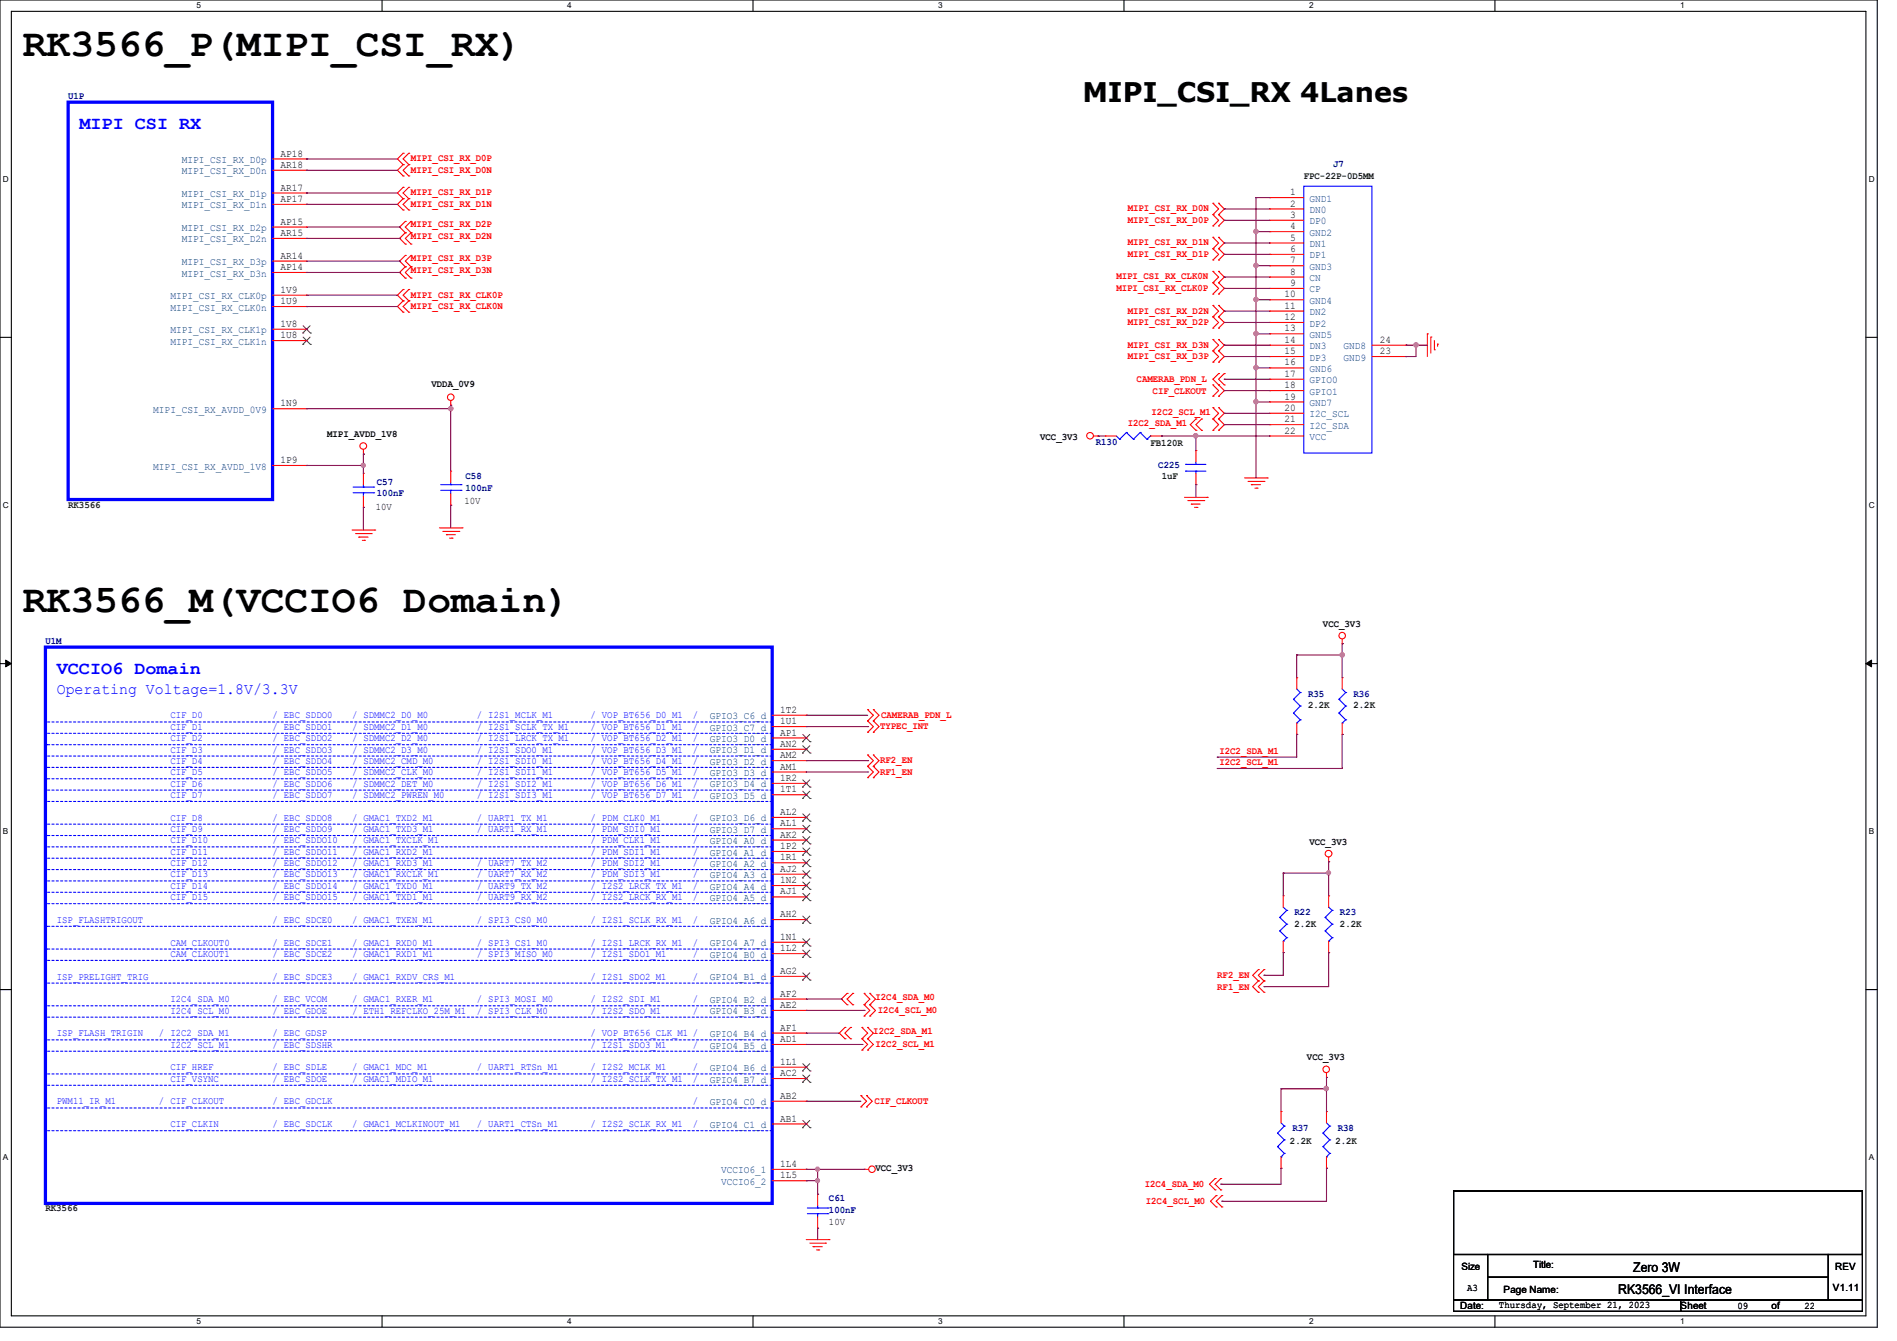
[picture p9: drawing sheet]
<svg xmlns="http://www.w3.org/2000/svg" width="297mm" height="210mm" viewBox="0 0 297 210" stroke-linecap="round" stroke-linejoin="round" font-family="sans-serif">
<path d="M0 0h293.9v207.9h-293.9zM1.8 1.8h290.3v204.3h-290.3z" fill="none" stroke="#000" stroke-width=".17"/>
<g fill="#fff">
<path d="M30.8 .2h.7v1.4h-.7z"/>
<path d="M30.8 206.2h.7v1.4h-.7z"/>
</g>
<path d="M59.8 0v1.8M59.8 206.1v1.8" fill="none" stroke="#000" stroke-width=".17"/>
<g fill="#fff">
<path d="M88.8 .2h.7v1.4h-.7z"/>
<path d="M88.8 206.2h.7v1.4h-.7z"/>
</g>
<path d="M117.9 0v1.8M117.9 206.1v1.8" fill="none" stroke="#000" stroke-width=".17"/>
<g fill="#fff">
<path d="M146.9 .2h.7v1.4h-.7z"/>
<path d="M146.9 206.2h.7v1.4h-.7z"/>
</g>
<path d="M176 0v1.8M176 206.1v1.8" fill="none" stroke="#000" stroke-width=".17"/>
<g fill="#fff">
<path d="M205 .2h.7v1.4h-.7z"/>
<path d="M205 206.2h.7v1.4h-.7z"/>
</g>
<path d="M234.1 0v1.8M234.1 206.1v1.8" fill="none" stroke="#000" stroke-width=".17"/>
<g fill="#fff">
<path d="M263.1 .2h.6v1.4h-.6z"/>
<path d="M263.1 206.2h.6v1.4h-.6z"/>
<path d="M.5 27.3h.9v1.4h-.9z"/>
<path d="M292.6 27.3h.9v1.4h-.9z"/>
<path d="M.5 78.4h.9v1.4h-.9z"/>
<path d="M292.6 78.4h.9v1.4h-.9z"/>
</g>
<path d="M0 52.8h1.8M292.1 52.8h1.8" fill="none" stroke="#000" stroke-width=".17"/>
<g fill="#fff">
<path d="M.5 129.5h.8v1.4h-.8z"/>
<path d="M292.6 129.5h.8v1.4h-.8z"/>
</g>
<path d="M0 103.9h1.8M292.1 103.9h1.8" fill="none" stroke="#000" stroke-width=".17"/>
<path d="M.9 103.4l.9 .5-.9 .5zM292.1 103.9l.9-.5v1z" fill="#000" stroke="#000" stroke-width=".16"/>
<g fill="#fff">
<path d="M.5 180.5h.8v1.4h-.8z"/>
<path d="M292.6 180.5h.8v1.4h-.8z"/>
</g>
<path d="M0 155h1.8M292.1 155h1.8M227.6 186.5h64v10h-64zM227.6 196.5h5.3v7.1h-5.3zM232.9 196.5h53.4v3.5h-53.4zM286.3 196.5h5.3v7.1h-5.3zM227.6 203.6h35.5v1.8h-35.5zM232.9 200h53.4v3.6h-53.4zM263.1 203.6h28.5v1.8h-28.5z" fill="none" stroke="#000" stroke-width=".17"/>
<g fill="none" stroke="#f00" stroke-width=".17">
<path d="M42.7 24.9h5.3M42.7 26.7h5.3M42.7 30.2h5.3M42.7 32h5.3M42.7 35.6h5.3M42.7 37.3h5.3M48 24.9h.1M48 26.7h.1M48 30.2h.1M48 32h.1M48 35.6h.1M48 37.3h.1"/>
<path d="M63.1 24h.1M63.1 25.8h.1M63.1 27.6h.1M63.1 29.3h.1M63.1 31.1h.1M63.1 32.9h.1M63.1 24l-.9 .9 .9 .9M63.1 25.8l-.9 .9 .9 .9M63.1 29.3l-.9 .9 .9 .9M63.1 31.1l-.9 .9 .9 .9M63.5 34.7h.1M63.5 36.4h.1"/>
<path d="M63.5 38.2h.1M63.5 34.7l-.9 .9 .9 .8M63.5 36.4l-.9 .9 .9 .9M64 25.8h.1M64 24h.1M64 27.6h.1M64 31.1h.1M64 29.3h.1M64 32.9h.1M64 24l-.9 .9 .9 .9M64 25.8l-.9 .9 .9 .9M64 29.3l-.9 .9 .9 .9"/>
<path d="M64 31.1l-.9 .9 .9 .9M64.3 36.4h.1M64.3 34.7h.1M64.3 38.2h.1M64.3 34.7l-.8 .9 .8 .8M64.3 36.4l-.8 .9 .8 .9M189.9 31.8h.1M189.9 33.6h.1M189.9 35.4h.1M189.9 38.9h.1M189.9 37.2h.1M189.9 31.8l.9 .9-.9 .9"/>
<path d="M189.9 33.6l.9 .9-.9 .9M189.9 38.9l.9 .9-.9 .9M189.9 37.2l.9 .9-.9 .8M190.8 33.6h.1M190.8 31.8h.1M190.8 35.4h.1M190.8 38.9h.1M190.8 37.2h.1M190.8 31.8l.9 .9-.9 .9M190.8 33.6l.9 .9-.9 .9M190.8 38.9l.9 .9-.9 .9M190.8 37.2l.9 .9-.9 .8"/>
<path d="M198.8 30.9h.1M198.8 32.7h.1M198.8 34.5h.1M198.8 36.3h.1M198.8 38.1h.1M198.8 39.8h.1M198.8 30.9h5.3M198.8 32.7h5.3M198.8 34.5h5.3M198.8 36.3h5.3M198.8 38.1h5.3M198.8 39.8h5.3"/>
<path d="M42.7 40.9h5.3M42.7 42.7h5.3M42.7 46.2h5.3M42.7 48h5.3M42.7 51.6h5.3M42.7 53.3h5.3M48 40.9h.1M48 42.7h.1M48 46.2h.1M48 48h.1M48 51.6h.1M48 53.3h.1"/>
<path d="M63.1 45.3h.1M63.1 47.1h.1M63.1 48.9h.1M63.1 45.3l-.9 .9 .9 .9M63.1 47.1l-.9 .9 .9 .9M63.5 40h.1M63.5 41.8h.1M63.5 43.6h.1M63.5 40l-.9 .9 .9 .9M63.5 41.8l-.9 .9 .9 .9M64 47.1h.1M64 45.3h.1"/>
<path d="M64 48.9h.1M64 45.3l-.9 .9 .9 .9M64 47.1l-.9 .9 .9 .9M64.3 41.8h.1M64.3 40h.1M64.3 43.6h.1M64.3 40l-.8 .9 .8 .9M64.3 41.8l-.8 .9 .8 .9M189.9 40.7h.1M189.9 49.6h.1M189.9 51.4h.1M189.9 47.8h.1"/>
<path d="M189.9 54.9h.1M189.9 56.7h.1M189.9 53.2h.1M189.9 44.3h.1M189.9 46.1h.1M189.9 42.5h.1M189.9 49.6l.9 .9-.9 .9M189.9 47.8l.9 .9-.9 .9M189.9 54.9l.9 .9-.9 .9M189.9 53.2l.9 .9-.9 .8M189.9 44.3l.9 .9-.9 .9M189.9 42.5l.9 .9-.9 .9"/>
<path d="M190.8 40.7h.1M190.8 51.4h.1M190.8 49.6h.1M190.8 47.8h.1M190.8 56.7h.1M190.8 54.9h.1M190.8 53.2h.1M190.8 46.1h.1M190.8 44.3h.1M190.8 42.5h.1M190.8 58.5h.1M190.8 49.6l.9 .9-.9 .9"/>
<path d="M190.8 47.8l.9 .9-.9 .9M190.8 54.9l.9 .9-.9 .9M190.8 53.2l.9 .9-.9 .8M190.8 44.3l.9 .9-.9 .9M190.8 42.5l.9 .9-.9 .9M190.8 58.5l-.9 .9 1.8 1.8-.9 .9M191.7 58.5h.1M191.7 58.5l-.9 .9 .9 .9M198.8 41.6h.1M198.8 43.4h.1M198.8 45.2h.1M198.8 46.9h.1"/>
<path d="M198.8 48.7h.1M198.8 50.5h.1M198.8 52.3h.1M198.8 54.1h.1M198.8 55.8h.1M198.8 57.6h.1M198.8 59.4h.1M198.8 41.6h5.3M198.8 43.4h5.3M198.8 45.2h5.3M198.8 46.9h5.3M198.8 48.7h5.3"/>
<path d="M198.8 50.5h5.3M198.8 52.3h5.3M198.8 54.1h5.3M198.8 55.8h5.3M198.8 57.6h5.3M198.8 59.4h5.3M214.8 54.1h5.3M214.8 55.8h5.3M220.1 55.8h.1M220.1 54.1h.1M223.5 52.3h.1M223.5 52.3v3.5"/>
<path d="M224 52.8h.1M224 52.8v2.5M224.6 54.8h.1M224.6 53.3v1.5M225.1 53.9h.1M225.1 53.9v.3M42.7 64h5.3M42.7 72.9h5.3M48 64h.1M48 72.9h.1M56.9 71.1h.1M56.9 74.1h.1"/>
<path d="M56.9 79.5h.1M56.9 70.4v.7M56.9 74.1v1.8M56.9 77.7v1.8M70.6 63.5h.1M70.6 73.8h.1M70.6 79.1h.1M70.6 62.8v.7M70.6 73.8v1.8M70.6 77.3v1.8M171.2 68.3h.7M171.9 68.3h.1"/>
<path d="M173 68.3h.1M173 68.3h1.8M180.1 68.3h1.8M181.9 68.3h.1M185.5 77.9h3.5M186 78.4h2.5M186.5 79h.1M186.5 79h1.4M187 79.5h.4M187.2 67.4h.1M187.2 65.6h.1M187.2 70.6h.1"/>
<path d="M187.2 75.9h.1M187.2 65.6l-.8 .9 .8 .9M187.2 70.6v1.7M187.2 74.1v1.8M187.4 79.5h.1M188.1 67.4h.1M188.1 65.6h.1M188.1 65.6l-.9 .9 .9 .9M188.5 78.4h.1M189 77.9h.1M189.9 67.4h.1M189.9 65.6h.1"/>
<path d="M189.9 62.1h.1M189.9 60.3h.1M189.9 63.8h.1M189.9 65.6l.9 .9-.9 .9M189.9 60.3l.9 .9-.9 .9M189.9 63.8l.9 .9-.9 .9M190.8 65.6h.1M190.8 67.4h.1M190.8 60.3h.1M190.8 62.1h.1M190.8 63.8h.1M190.8 65.6l.9 .9-.9 .9"/>
<path d="M190.8 63.8l.9 .9-.9 .9M191.7 60.3h.1M194.9 74.8h3.5M195.4 75.4h2.5M195.9 75.9h.1M195.9 75.9h1.5M196.5 76.5h.3M196.8 76.5h.1M197.9 75.4h.1M198.4 74.8h.1M198.8 61.2h.1M198.8 62.9h.1"/>
<path d="M198.8 64.7h.1M198.8 66.5h.1M198.8 68.3h.1M198.8 68.3h5.3M198.8 61.2h5.3M198.8 62.9h5.3M198.8 64.7h5.3M198.8 66.5h5.3M55.1 83h3.6M55.7 83.6h2.4M56.2 84.1h.1M56.2 84.1h1.4"/>
<path d="M56.7 84.6h.4M57.1 84.6h.1M58.1 83.6h.1M58.7 83h.1M68.8 82.7h3.5M69.3 83.2h2.5M69.9 83.7h.1M69.9 83.7h1.4M70.4 84.3h.4M70.8 84.3h.1M71.8 83.2h.1M72.3 82.7h.1"/>
<path d="M120.9 112h5.3M120.9 113.8h5.3M120.9 115.6h5.3M120.9 117.3h5.3M120.9 119.1h5.3M126.2 112h.1M126.2 113.8h.1M126.2 115.6h.1M126.2 117.3h.1M126.2 119.1h.1M135.8 112.9h.1M135.8 111.1h.1"/>
<path d="M135.8 114.7h.1M135.8 118.2h.1M135.8 111.1l.9 .9-.9 .9M135.8 112.9l.9 .9-.9 .9M135.8 118.2l.9 .9-.9 .9M136.7 112.9h.1M136.7 111.1h.1M136.7 114.7h.1M136.7 118.2h.1M136.7 111.1l.9 .9-.9 .9M136.7 112.9l.9 .9-.9 .9M136.7 118.2l.9 .9-.9 .9"/>
<path d="M203 106.1h.1M203 115h.1M203 106.1v1.8M203 113.2v1.8M210.1 100.8h.1M210.1 106.1h.1M210.1 115h.1M210.1 100.1v.7M210.1 106.1v1.8M210.1 113.2v1.8M120.9 120.9h5.3M120.9 122.7h5.3"/>
<path d="M120.9 124.5h5.3M120.9 128h5.3M120.9 129.8h5.3M120.9 131.6h5.3M120.9 133.3h5.3M120.9 135.1h5.3M120.9 136.9h5.3M120.9 138.7h5.3M126.2 120.9h.1M126.2 122.7h.1M126.2 124.5h.1M126.2 128h.1"/>
<path d="M126.2 129.8h.1M126.2 131.6h.1M126.2 133.3h.1M126.2 135.1h.1M126.2 136.9h.1M126.2 138.7h.1M135.8 120h.1M135.8 121.8h.1M135.8 120l.9 .9-.9 .9M136.7 120h.1M136.7 121.8h.1M136.7 120l.9 .9-.9 .9"/>
<path d="M208 135h.1M208 134.2v.8M120.9 140.5h5.3M120.9 144h5.3M120.9 147.6h5.3M120.9 149.4h5.3M120.9 152.9h5.3M120.9 156.5h5.3M120.9 158.2h5.3M126.2 140.5h.1M126.2 144h.1M126.2 147.6h.1"/>
<path d="M126.2 149.4h.1M126.2 152.9h.1M126.2 156.5h.1M126.2 158.2h.1M132.6 155.6h.1M132.6 157.4h.1M132.6 155.6l-.9 .9 .9 .9M133.5 157.4h.1M133.5 155.6h.1M133.5 155.6l-.9 .9 .9 .9M135.3 159.1h.1M135.3 157.4h.1"/>
<path d="M135.3 155.6h.1M135.3 157.4l.9 .8-.9 .9M135.3 155.6l.9 .9-.9 .9M136.2 159.1h.1M136.2 157.4h.1M136.2 155.6h.1M136.2 157.4l.9 .8-.9 .9M136.2 155.6l.9 .9-.9 .9M197 153.6h.1M197 151.8h.1M197 155.4h.1M197 151.8l-.9 .9 .9 .9"/>
<path d="M197 153.6l-.9 .9 .9 .9M197.9 153.6h.1M197.9 151.8h.1M197.9 155.4h.1M197.9 151.8l-.9 .9 .9 .9M197.9 153.6l-.9 .9 .9 .9M200.9 140.3h.1M200.9 149.2h.1M200.9 140.3v1.8M200.9 147.4v1.8M208 140.3h.1M208 149.2h.1"/>
<path d="M208 140.3v1.8M208 147.4v1.8M120.9 161.8h5.3M120.9 163.6h5.3M120.9 167.1h5.3M120.9 168.9h5.3M120.9 172.5h5.3M120.9 176h5.3M126.2 161.8h.1M126.2 163.6h.1M126.2 167.1h.1M126.2 168.9h.1"/>
<path d="M126.2 172.5h.1M126.2 176h.1M132.3 160.9h.1M132.3 162.7h.1M132.3 160.9l-.9 .9 .9 .9M133.2 162.7h.1M133.2 160.9h.1M133.2 160.9l-.9 .9 .9 .9M134.8 173.4h.1M134.8 171.6h.1M134.8 171.6l.9 .9-.9 .9M135 164.5h.1"/>
<path d="M135 162.7h.1M135 160.9h.1M135 162.7l.8 .9-.8 .9M135 160.9l.8 .9-.8 .9M135.7 173.4h.1M135.7 171.6h.1M135.7 171.6l.9 .9-.9 .9M135.8 164.5h.1M135.8 162.7h.1M135.8 160.9h.1M135.8 162.7l.9 .9-.9 .9M135.8 160.9l.9 .9-.9 .9"/>
<path d="M200.6 174.1h.1M200.6 174.1v1.8M207.7 168.7h.1M207.7 174.1h.1M207.7 168v.7M207.7 174.1v1.8M120.9 183.1h5.3M120.9 184.9h5.3M126.2 183.1h.1M126.2 184.9h.1M126.2 194.1h3.6M126.8 194.7h2.4"/>
<path d="M127.3 195.2h.1M127.3 195.2h1.4M127.8 195.7h.4M128 187h.1M128 192.4h.1M128 187v1.8M128 190.6v1.8M128.2 195.7h.1M129.2 194.7h.1M129.8 194.1h.1M135.3 183.1h.1M135.3 183.1h.7"/>
<path d="M190.2 186.4h.1M190.2 184.6h.1M190.2 184.6l-.8 .9 .8 .9M190.4 189h.1M190.4 187.2h.1M190.4 187.2l-.9 .9 .9 .9M191.1 186.4h.1M191.1 184.6h.1M191.1 184.6l-.9 .9 .9 .9M191.3 189h.1M191.3 187.2h.1M191.3 187.2l-.9 .9 .9 .9"/>
<path d="M200.6 183h.1M200.6 181.2v1.8M207.7 183h.1M207.7 181.2v1.8"/>
<circle cx="56.9" cy="69.9" r=".52"/>
<circle cx="70.6" cy="62.2" r=".51"/>
<circle cx="170.7" cy="68.2" r=".52"/>
<circle cx="210.1" cy="99.5" r=".51"/>
<circle cx="208" cy="133.7" r=".52"/>
<circle cx="207.6" cy="167.5" r=".51"/>
<circle cx="136.5" cy="183.1" r=".51"/>
</g>
<g fill="none" stroke="#00f" stroke-width=".17">
<path d="M204.1 29.2h10.7v41.8h-10.7zM55.3 77.2h3.2M55.3 76.3h3.2M56.9 76.3h.1M56.9 77.2h.1M56.9 75.9v.4M56.9 77.2v.5M58.5 77.2h.1M58.5 76.3h.1M69 76.8h3.2M69 75.9h3.2M70.6 75.9h.1"/>
<path d="M70.6 76.8h.1M70.6 75.6v.3M70.6 76.8v.5M72.2 76.8h.1M72.2 75.9h.1M174.8 68.3l.5 .5M175.3 68.8h.1M176.4 67.7h.1M176.4 67.7l-1.1 1.1M176.4 67.7l1.1 1.1M177.5 68.8h.1M178.5 67.7h.1"/>
<path d="M178.5 67.7l-1 1.1M178.5 67.7l1.1 1.1M179.6 68.8h.1M180.1 68.3h.1M180.1 68.3l-.5 .5M185.6 73.8h.1M185.6 72.7h.1M185.6 73.8h3.2M185.6 72.7h3.2M187.2 72.7h.1M187.2 73.8h.1M187.2 72.3v.4"/>
<path d="M187.2 73.8v.3M202.5 109.5h.1M202.5 111.7h.1M202.5 109.5l1.1 1.1M202.5 111.7l1.1 1M203 113.2h.1M203 107.9l.6 .6M203.6 108.5h.1M203.6 110.6h.1M203.6 112.7h.1M203.6 108.5l-1.1 1M203.6 110.6l-1.1 1.1"/>
<path d="M203.6 112.7l-.6 .5M209.6 109.5h.1M209.6 111.7h.1M209.6 109.5l1.1 1.1M209.6 111.7l1.1 1M210.1 113.2h.1M210.1 107.9l.6 .6M210.7 108.5h.1M210.7 110.6h.1M210.7 112.7h.1M210.7 108.5l-1.1 1M210.7 110.6l-1.1 1.1"/>
<path d="M210.7 112.7l-.6 .5M200.4 143.7h.1M200.4 145.8h.1M200.4 143.7l1.1 1M200.4 145.8l1.1 1.1M200.9 147.4h.1M200.9 142.1l.6 .5M201.5 142.6h.1M201.5 144.7h.1M201.5 146.9h.1M201.5 142.6l-1.1 1.1M201.5 144.7l-1.1 1.1"/>
<path d="M201.5 146.9l-.6 .5M207.5 143.7h.1M207.5 145.8h.1M207.5 143.7l1.1 1M207.5 145.8l1.1 1.1M208 147.4h.1M208 142.1l.6 .5M208.6 142.6h.1M208.6 144.7h.1M208.6 146.9h.1M208.6 142.6l-1.1 1.1M208.6 144.7l-1.1 1.1"/>
<path d="M208.6 146.9l-.6 .5M200 177.5h.1M200 179.6h.1M200 177.5l1.1 1M200 179.6l1.1 1M200.6 175.9l.5 .5M201.1 176.4h.1M201.1 178.5h.1M201.1 176.4l-1.1 1.1M201.1 178.5l-1.1 1.1M207.1 177.5h.1M207.1 179.6h.1"/>
<path d="M207.1 177.5l1.1 1M207.1 179.6l1.1 1M207.7 175.9l.5 .5M208.2 176.4h.1M208.2 178.5h.1M208.2 176.4l-1.1 1.1M208.2 178.5l-1.1 1.1M126.4 190.1h3.2M126.4 189.2h3.2M128 189.2h.1M128 190.1h.1M128 188.8v.4"/>
<path d="M128 190.1v.5M129.6 190.1h.1M129.6 189.2h.1M200.6 181.2h.1M201.1 180.6h.1M201.1 180.6l-.5 .6M207.7 181.2h.1M208.2 180.6h.1M208.2 180.6l-.5 .6"/>
</g>
<g fill="none" stroke="#00f" stroke-width=".17" stroke-dasharray=".3 .3">
<path d="M7.1 113.1h.1M7.1 118.4h.1M7.1 114.9h.1M7.3 116.6h.1M120.9 116.6h-113.6M120.9 113.1h-113.8M120.9 118.4h-113.8M120.9 114.9h-113.8M7.1 139.7h.1M7.1 129.1h.1M7.1 125.5h.1M7.1 138h.1"/>
<path d="M7.1 136.2h.1M7.1 134.4h.1M7.1 123.7h.1M7.1 132.6h.1M7.3 122h.1M7.3 120.2h.1M7.3 130.9h.1M120.9 139.7h-113.8M120.9 129.1h-113.8M120.9 125.5h-113.8M120.9 138h-113.8M120.9 122h-113.6"/>
<path d="M120.9 136.2h-113.8M120.9 120.2h-113.6M120.9 134.4h-113.8M120.9 130.9h-113.6M120.9 123.7h-113.8M120.9 132.6h-113.8M7.1 141.5h.1M7.1 159.3h.1M7.1 154h.1M7.1 157.5h.1M7.1 150.4h.1M7.3 148.6h.1"/>
<path d="M7.3 145.1h.1M120.9 148.6h-113.6M120.9 141.5h-113.8M120.9 145.1h-113.6M120.9 159.3h-113.8M120.9 154h-113.8M120.9 157.5h-113.8M120.9 150.4h-113.8M7.1 170h.1M7.1 173.5h.1M7.1 168.2h.1M7.1 164.6h.1"/>
<path d="M7.1 177.1h.1M7.1 162.9h.1M120.9 170h-113.8M120.9 173.5h-113.8M120.9 168.2h-113.8M120.9 164.6h-113.8M120.9 177.1h-113.8M120.9 162.9h-113.8"/>
</g>
<path d="M10.7 16h32v62.2h-32zM7.1 101.3h113.8v87.2h-113.8z" fill="none" stroke="#00f" stroke-width=".51"/>
<g fill="none" stroke="#804000" stroke-width=".16">
<path d="M47.4 52.2h.1M47.4 53.9h.1M47.5 51l1.1 1.2M47.5 52.8l1.1 1.1M48.6 51l-1.2 1.2M48.6 52.8l-1.2 1.1M48.6 52.2h.1M48.6 53.9h.1M125.6 116.2h.1M125.6 117.9h.1M125.7 115l1.1 1.2M125.7 116.8l1.1 1.1"/>
<path d="M126.8 115l-1.2 1.2M126.8 116.8l-1.2 1.1M126.8 116.2h.1M126.8 117.9h.1M125.6 123.3h.1M125.6 125.1h.1M125.6 128.6h.1M125.6 130.4h.1M125.6 132.2h.1M125.6 133.9h.1M125.6 135.7h.1M125.6 137.5h.1"/>
<path d="M125.6 139.3h.1M125.7 122.1l1.1 1.2M125.7 123.9l1.1 1.2M125.7 127.5l1.1 1.1M125.7 129.2l1.1 1.2M125.7 131l1.1 1.2M125.7 132.8l1.1 1.1M125.7 134.6l1.1 1.1M125.7 136.4l1.1 1.1M125.7 138.1l1.1 1.2M125.7 139.9l1.1 1.2M126.8 122.1l-1.2 1.2"/>
<path d="M126.8 123.9l-1.2 1.2M126.8 127.5l-1.2 1.1M126.8 129.2l-1.2 1.2M126.8 131l-1.2 1.2M126.8 132.8l-1.2 1.1M126.8 134.6l-1.2 1.1M126.8 136.4l-1.2 1.1M126.8 138.1l-1.2 1.2M126.8 139.9l-1.2 1.2M126.8 123.3h.1M126.8 125.1h.1M126.8 128.6h.1"/>
<path d="M126.8 130.4h.1M126.8 132.2h.1M126.8 133.9h.1M126.8 135.7h.1M126.8 137.5h.1M126.8 139.3h.1M125.6 141.1h.1M125.6 144.6h.1M125.6 148.2h.1M125.6 149.9h.1M125.6 153.5h.1M125.7 143.5l1.1 1.1"/>
<path d="M125.7 147l1.1 1.2M125.7 148.8l1.1 1.1M125.7 152.4l1.1 1.1M126.8 143.5l-1.2 1.1M126.8 147l-1.2 1.2M126.8 148.8l-1.2 1.1M126.8 152.4l-1.2 1.1M126.8 141.1h.1M126.8 144.6h.1M126.8 148.2h.1M126.8 149.9h.1M126.8 153.5h.1"/>
<path d="M125.6 167.7h.1M125.6 169.5h.1M125.6 176.6h.1M125.7 166.6l1.1 1.1M125.7 168.4l1.1 1.1M125.7 175.5l1.1 1.1M126.8 166.6l-1.2 1.1M126.8 168.4l-1.2 1.1M126.8 175.5l-1.2 1.1M126.8 167.7h.1M126.8 169.5h.1M126.8 176.6h.1"/>
</g>
<g fill="none" stroke="#800040" stroke-width=".17">
<path d="M48 32h.1M48 30.2h.1M48 26.7h.1M48 24.9h.1M48 32h14.2M48 30.2h14.2M48 26.7h14.2M48 24.9h14.2M48 35.6h14.6M48 37.3h14.6M62.6 35.6h.1M62.6 37.3h.1"/>
<path d="M191.7 32.7h.1M191.7 34.5h.1M191.7 38.1h.1M191.7 39.8h.1M191.7 32.7h7.1M191.7 34.5h7.1M191.7 38.1h7.1M191.7 39.8h7.1M196.6 30.9h.1M196.6 36.3h.1M196.6 30.9h2.2M196.6 30.9v43.9"/>
<path d="M196.6 36.3h2.2M48 48h.1M48 46.2h.1M48 48h14.2M48 46.2h14.2M48 40.9h14.6M48 42.7h14.6M62.6 40.9h.1M62.6 42.7h.1M191.7 43.4h.1M191.7 45.2h.1M191.7 48.7h.1"/>
<path d="M191.7 50.5h.1M191.7 54.1h.1M191.7 55.8h.1M191.7 59.4h.1M191.7 43.4h7.1M191.7 45.2h7.1M191.7 48.7h7.1M191.7 50.5h7.1M191.7 54.1h7.1M191.7 55.8h7.1M191.7 59.4h7.1M196.6 41.6h.1"/>
<path d="M196.6 46.9h.1M196.6 52.3h.1M196.6 57.6h.1M196.6 41.6h2.2M196.6 46.9h2.2M196.6 52.3h2.2M196.6 57.6h2.2M220.1 54.1h.1M220.1 55.8h.1M220.1 54.1h3.4M221.7 54.1h.1M221.7 54.1v1.7h-1.6"/>
<path d="M48 72.9h.1M48 64h22.6M48 72.9h8.9M56.9 72.9h.1M56.9 79.5h.1M56.9 71.1h.1M56.9 71.1v3M56.9 79.5v3.5M70.6 64h.1M70.6 79.1h.1M70.6 63.5h.1M70.6 63.5v10.3"/>
<path d="M70.6 79.1v3.6M171.9 68.3h.1M171.9 68.3h1.1M181.9 68.3h.1M181.9 68.3h16.9M187.2 75.9h.1M187.2 68.3h.1M187.2 68.3v2.3M187.2 75.9v2M191.7 61.2h.1M191.7 64.7h.1M191.7 66.5h.1"/>
<path d="M191.7 61.2h7.1M191.7 64.7h7.1M191.7 66.5h7.1M196.6 62.9h.1M196.6 62.9h2.2M126.2 112h.1M126.2 112h9.6M126.2 113.8h9.6M126.2 119.1h9.6M135.8 113.8h.1M135.8 119.1h.1M190.6 118.6h.1"/>
<path d="M203 102.6h.1M203 115h.1M203 102.6v3.5M203 115v3.6h-12.4M203 102.6h7.1M210.1 100.8h.1M210.1 102.6h.1M210.1 115h.1M210.1 100.8v5.3M210.1 115v5.4h-19.5M126.2 120.9h9.6M135.8 120.9h.1"/>
<path d="M190.6 120.4h.1M200.9 136.7h.1M200.9 136.7v3.6M200.9 136.7h7.1M208 135h.1M208 136.7h.1M208 135v5.3M126.2 156.5h5.5M126.2 158.2h9.1M131.7 156.5h.1M135.3 158.2h.1M197.9 152.7h.1"/>
<path d="M197.9 154.5h.1M200.9 149.2h.1M200.9 149.2v3.5h-3M208 149.2h.1M208 149.2v5.3h-10.1M126.2 172.5h.1M126.2 161.8h.1M126.2 172.5h8.6M126.2 161.8h5.2M126.2 163.6h8.8M135 163.6h.1M200.6 170.5h.1"/>
<path d="M200.6 170.5v3.6M200.6 170.5h7.1M207.7 168.7h.1M207.7 170.5h.1M207.7 168.7v5.4M126.2 183.1h.1M126.2 184.9h.1M126.2 183.1h9.1M126.2 184.9h1.8M128 184.9h.1M128 192.4h.1M128 187h.1"/>
<path d="M128 183.1v3.9M128 192.4v1.7M135.3 183.1h.1M191.1 185.5h.1M191.3 188.1h.1M200.6 183h.1M200.6 183v2.5h-9.5M207.7 183h.1M207.7 183v5.1h-16.4"/>
</g>
<g fill="#f0f" stroke="#f0f" stroke-width=".17">
<circle cx="70.6" cy="64" r=".34"/>
<circle cx="56.9" cy="72.9" r=".32"/>
<circle cx="210.1" cy="102.6" r=".34"/>
<circle cx="128" cy="183.1" r=".32"/>
<circle cx="128" cy="184.9" r=".32"/>
<circle cx="207.6" cy="170.5" r=".34"/>
<circle cx="196.6" cy="41.6" r=".34"/>
<circle cx="196.6" cy="36.2" r=".34"/>
<circle cx="196.6" cy="46.9" r=".34"/>
<circle cx="196.6" cy="57.6" r=".34"/>
<circle cx="196.6" cy="52.2" r=".34"/>
<circle cx="196.6" cy="62.9" r=".34"/>
<circle cx="221.7" cy="54" r=".34"/>
<circle cx="187.2" cy="68.2" r=".34"/>
<circle cx="208" cy="136.7" r=".32"/>
</g>
<g font-size="6.2">
<text x="3.6" y="8.8">RK3566_P(MIPI_CSI_RX)</text>
<text x="3.6" y="95.9">RK3566_M(VCCIO6 Domain)</text>
</g>
<text font-size="4.2" x="169.5" y="16">MIPI_CSI_RX 4Lanes</text>
<g font-size="2.8" fill="#00f">
<text x="12.4" y="20.2">MIPI CSI RX</text>
<text x="8.9" y="105.5">VCCIO6 Domain</text>
</g>
<text font-size="2.5" fill="#00f" x="8.9" y="108.6">Operating Voltage=1.8V/3.3V</text>
<g font-size="2.1">
<text x="253.4" y="202.7">RK3566_VI Interface</text>
<text x="255.7" y="199.1">Zero 3W</text>
</g>
<g font-size="1.6" fill="#000080">
<text x="10.7" y="15.5">U1P</text>
<text x="208.7" y="26.2">J7</text>
<text x="171.6" y="69.7">R130</text>
<text x="59" y="75.9">C57</text>
<text x="59" y="77.7">100nF</text>
<text x="72.9" y="75.1">C58</text>
<text x="72.9" y="76.8">100nF</text>
<text x="181.4" y="73.3">C225</text>
<text x="7.1" y="100.8">U1M</text>
<text x="204.8" y="109.2">R35</text>
<text x="211.9" y="109.2">R36</text>
<text x="202.7" y="143.3">R22</text>
<text x="209.8" y="143.3">R23</text>
<text x="202.3" y="177.1">R37</text>
<text x="209.5" y="177.1">R38</text>
<text x="129.8" y="188.1">C61</text>
<text x="129.8" y="189.9">100nF</text>
</g>
<g font-size="1.6" fill="#004080">
<text x="28.4" y="25.5">MIPI_CSI_RX_D0p</text>
<text x="28.4" y="27.3">MIPI_CSI_RX_D0n</text>
<text x="28.4" y="30.9">MIPI_CSI_RX_D1p</text>
<text x="28.4" y="32.6">MIPI_CSI_RX_D1n</text>
<text x="205" y="31.6">GND1</text>
<text x="205" y="33.4">DN0</text>
<text x="205" y="35.1">DP0</text>
<text x="28.4" y="36.2">MIPI_CSI_RX_D2p</text>
<text x="28.4" y="38">MIPI_CSI_RX_D2n</text>
<text x="28.4" y="41.5">MIPI_CSI_RX_D3p</text>
<text x="205" y="36.9">GND2</text>
<text x="205" y="38.7">DN1</text>
<text x="205" y="40.5">DP1</text>
<text x="26.7" y="46.9">MIPI_CSI_RX_CLK0p</text>
<text x="28.4" y="43.3">MIPI_CSI_RX_D3n</text>
<text x="205" y="42.2">GND3</text>
<text x="205" y="44">CN</text>
<text x="205" y="45.8">CP</text>
<text x="205" y="47.6">GND4</text>
<text x="26.7" y="48.6">MIPI_CSI_RX_CLK0n</text>
<text x="26.7" y="52.2">MIPI_CSI_RX_CLK1p</text>
<text x="26.7" y="54">MIPI_CSI_RX_CLK1n</text>
<text x="205" y="49.4">DN2</text>
<text x="205" y="51.1">DP2</text>
<text x="205" y="52.9">GND5</text>
<text x="205" y="54.7">DN3</text>
<text x="205" y="56.5">DP3</text>
<text x="205" y="58.3">GND6</text>
<text x="210.4" y="56.5">GND9</text>
<text x="210.4" y="54.7">GND8</text>
<text x="24" y="64.6">MIPI_CSI_RX_AVDD_0V9</text>
<text x="205" y="60">GPIO0</text>
<text x="205" y="61.8">GPIO1</text>
<text x="205" y="63.6">GND7</text>
<text x="205" y="65.4">I2C_SCL</text>
<text x="205" y="67.1">I2C_SDA</text>
<text x="205" y="68.9">VCC</text>
<text x="24" y="73.5">MIPI_CSI_RX_AVDD_1V8</text>
<text x="111.1" y="112.7">GPIO3_C6_d</text>
<text x="111.1" y="114.4">GPIO3_C7_d</text>
<text x="111.1" y="116.2">GPIO3_D0_d</text>
<text x="111.1" y="118">GPIO3_D1_d</text>
<text x="111.1" y="119.8">GPIO3_D2_d</text>
<text x="111.1" y="121.5">GPIO3_D3_d</text>
<text x="111.1" y="123.3">GPIO3_D4_d</text>
<text x="111.1" y="125.1">GPIO3_D5_d</text>
<text x="111.1" y="128.7">GPIO3_D6_d</text>
<text x="111.1" y="130.4">GPIO3_D7_d</text>
<text x="111.1" y="132.2">GPIO4_A0_d</text>
<text x="111.1" y="134">GPIO4_A1_d</text>
<text x="111.1" y="135.8">GPIO4_A2_d</text>
<text x="111.1" y="137.5">GPIO4_A3_d</text>
<text x="111.1" y="139.3">GPIO4_A4_d</text>
<text x="111.1" y="141.1">GPIO4_A5_d</text>
<text x="111.1" y="144.7">GPIO4_A6_d</text>
<text x="111.1" y="148.2">GPIO4_A7_d</text>
<text x="111.1" y="150">GPIO4_B0_d</text>
<text x="111.1" y="153.5">GPIO4_B1_d</text>
<text x="111.1" y="157.1">GPIO4_B2_d</text>
<text x="111.1" y="158.9">GPIO4_B3_d</text>
<text x="111.1" y="162.4">GPIO4_B4_d</text>
<text x="111.1" y="164.2">GPIO4_B5_d</text>
<text x="111.1" y="167.8">GPIO4_B6_d</text>
<text x="111.1" y="169.5">GPIO4_B7_d</text>
<text x="111.1" y="173.1">GPIO4_C0_d</text>
<text x="111.1" y="176.7">GPIO4_C1_d</text>
<text x="112.9" y="183.8">VCCIO6_1</text>
<text x="112.9" y="185.6">VCCIO6_2</text>
</g>
<g font-size="1.6">
<text x="43.9" y="24.5">AP18</text>
<text x="43.9" y="26.3">AR18</text>
<text x="43.9" y="29.8">AR17</text>
<text x="43.9" y="31.6">AP17</text>
<text x="43.9" y="35.2">AP15</text>
<text x="202" y="30.6">1</text>
<text x="202" y="32.3">2</text>
<text x="202" y="34.1">3</text>
<text x="202" y="35.9">4</text>
<text x="43.9" y="37">AR15</text>
<text x="43.9" y="40.5">AR14</text>
<text x="202" y="37.7">5</text>
<text x="202" y="39.5">6</text>
<text x="202" y="41.2">7</text>
<text x="43.9" y="42.3">AP14</text>
<text x="43.9" y="45.8">1V9</text>
<text x="43.9" y="47.6">1U9</text>
<text x="201.1" y="46.6">10</text>
<text x="202" y="43">8</text>
<text x="202" y="44.8">9</text>
<text x="43.9" y="51.2">1V8</text>
<text x="43.9" y="53">1U8</text>
<text x="201.1" y="48.3">11</text>
<text x="201.1" y="50.1">12</text>
<text x="201.1" y="51.9">13</text>
<text x="201.1" y="53.7">14</text>
<text x="216" y="53.7">24</text>
<text x="201.1" y="55.5">15</text>
<text x="201.1" y="57.2">16</text>
<text x="201.1" y="59">17</text>
<text x="216" y="55.5">23</text>
<text x="43.9" y="63.6">1N9</text>
<text x="67.6" y="60.7">VDDA_0V9</text>
<text x="201.1" y="60.8">18</text>
<text x="201.1" y="62.6">19</text>
<text x="201.1" y="64.3">20</text>
<text x="51.2" y="68.5">MIPI_AVDD_1V8</text>
<text x="162.9" y="68.8">VCC_3V3</text>
<text x="201.1" y="66.1">21</text>
<text x="201.1" y="67.9">22</text>
<text x="43.9" y="72.5">1P9</text>
<text x="58.8" y="79.8">10V</text>
<text x="72.7" y="78.9">10V</text>
<text x="207.1" y="98.2">VCC_3V3</text>
<text x="122.1" y="111.6">1T2</text>
<text x="122.1" y="113.4">1U1</text>
<text x="122.1" y="115.2">AP1</text>
<text x="122.1" y="117">AN2</text>
<text x="122.1" y="118.7">AM2</text>
<text x="122.1" y="120.5">AM1</text>
<text x="122.1" y="122.3">1R2</text>
<text x="122.1" y="124.1">1T1</text>
<text x="122.1" y="127.6">AL2</text>
<text x="122.1" y="129.4">AL1</text>
<text x="122.1" y="131.2">AK2</text>
<text x="122.1" y="133">1P2</text>
<text x="122.1" y="134.7">1R1</text>
<text x="122.1" y="136.5">AJ2</text>
<text x="205" y="132.3">VCC_3V3</text>
<text x="122.1" y="138.3">1N2</text>
<text x="122.1" y="140.1">AJ1</text>
<text x="122.1" y="143.6">AH2</text>
<text x="122.1" y="147.2">1N1</text>
<text x="122.1" y="149">1L2</text>
<text x="122.1" y="152.5">AG2</text>
<text x="122.1" y="156.1">AF2</text>
<text x="122.1" y="157.9">AE2</text>
<text x="122.1" y="161.4">AF1</text>
<text x="122.1" y="163.2">AD1</text>
<text x="122.1" y="166.8">1L1</text>
<text x="204.6" y="166.1">VCC_3V3</text>
<text x="122.1" y="168.5">AC2</text>
<text x="122.1" y="172.1">AB2</text>
<text x="122.1" y="175.6">AB1</text>
<text x="122.1" y="182.8">1L4</text>
<text x="122.1" y="184.5">1L5</text>
<text x="137.1" y="183.3">VCC_3V3</text>
<text x="129.8" y="191.8">10V</text>
<text x="228.8" y="199">Size</text>
<text x="229.7" y="202.1">A3</text>
<text x="235.4" y="202.5">Page Name:</text>
<text x="240" y="198.6">Title:</text>
<text x="287" y="202.2">V1.11</text>
<text x="287.3" y="199">REV</text>
<text x="228.6" y="205">Date:</text>
<text x="234.7" y="204.8">Thursday, September 21, 2023</text>
<text x="263.1" y="205">Sheet</text>
<text x="272" y="205">09</text>
<text x="277.4" y="205">of</text>
<text x="282.5" y="205">22</text>
</g>
<g font-size="1.6" fill="#f00">
<text x="64.3" y="25.3">MIPI_CSI_RX_D0P</text>
<text x="64.3" y="27.1">MIPI_CSI_RX_D0N</text>
<text x="64.3" y="30.6">MIPI_CSI_RX_D1P</text>
<text x="64.3" y="32.4">MIPI_CSI_RX_D1N</text>
<text x="64.3" y="35.6">MIPI_CSI_RX_D2P</text>
<text x="176.6" y="33.1">MIPI_CSI_RX_D0N</text>
<text x="176.6" y="34.9">MIPI_CSI_RX_D0P</text>
<text x="64.3" y="37.4">MIPI_CSI_RX_D2N</text>
<text x="64.3" y="40.9">MIPI_CSI_RX_D3P</text>
<text x="176.6" y="40.2">MIPI_CSI_RX_D1P</text>
<text x="176.6" y="38.4">MIPI_CSI_RX_D1N</text>
<text x="64.3" y="46.6">MIPI_CSI_RX_CLK0P</text>
<text x="64.3" y="42.7">MIPI_CSI_RX_D3N</text>
<text x="174.8" y="45.5">MIPI_CSI_RX_CLK0P</text>
<text x="174.8" y="43.8">MIPI_CSI_RX_CLK0N</text>
<text x="64.3" y="48.4">MIPI_CSI_RX_CLK0N</text>
<text x="176.6" y="50.9">MIPI_CSI_RX_D2P</text>
<text x="176.6" y="49.1">MIPI_CSI_RX_D2N</text>
<text x="176.6" y="56.2">MIPI_CSI_RX_D3P</text>
<text x="176.6" y="54.4">MIPI_CSI_RX_D3N</text>
<text x="178" y="59.8">CAMERAB_PDN_L</text>
<text x="180.3" y="64.9">I2C2_SCL_M1</text>
<text x="180.5" y="61.7">CIF_CLKOUT</text>
<text x="176.6" y="66.7">I2C2_SDA_M1</text>
<text x="138" y="112.4">CAMERAB_PDN_L</text>
<text x="137.8" y="114.2">TYPEC_INT</text>
<text x="137.8" y="119.5">RF2_EN</text>
<text x="190.9" y="118">I2C2_SDA_M1</text>
<text x="190.9" y="119.8">I2C2_SCL_M1</text>
<text x="137.8" y="121.5">RF1_EN</text>
<text x="190.6" y="153.1">RF2_EN</text>
<text x="190.6" y="155.1">RF1_EN</text>
<text x="137.1" y="156.7">I2C4_SDA_M0</text>
<text x="137.5" y="158.6">I2C4_SCL_M0</text>
<text x="136.7" y="162">I2C2_SDA_M1</text>
<text x="137.1" y="164">I2C2_SCL_M1</text>
<text x="136.9" y="172.8">CIF_CLKOUT</text>
<text x="179.2" y="185.8">I2C4_SDA_M0</text>
<text x="179.4" y="188.5">I2C4_SCL_M0</text>
</g>
<g font-size="1.6" fill="#004000">
<text x="204.1" y="28.1">FPC-22P-0D5MM</text>
<text x="180.1" y="69.9">FB120R</text>
<text x="181.9" y="75.1">1uF</text>
<text x="10.7" y="79.5">RK3566</text>
<text x="204.8" y="111">2.2K</text>
<text x="211.9" y="111">2.2K</text>
<text x="202.7" y="145.1">2.2K</text>
<text x="209.8" y="145.1">2.2K</text>
<text x="202" y="179.2">2.2K</text>
<text x="209.1" y="179.2">2.2K</text>
<text x="7.1" y="189.7">RK3566</text>
</g>
<g font-size="1.6" fill="#00f">
<text x="26.7" y="112.5">CIF_D0</text>
<text x="42.7" y="112.5">/ EBC_SDDO0</text>
<text x="55.1" y="112.5">/ SDMMC2_D0_M0</text>
<text x="74.7" y="112.5">/ I2S1_MCLK_M1</text>
<text x="92.5" y="112.5">/ VOP_BT656_D0_M1</text>
<text x="108.5" y="112.5">/</text>
<text x="26.7" y="114.3">CIF_D1</text>
<text x="26.7" y="119.6">CIF_D4</text>
<text x="26.7" y="116.1">CIF_D2</text>
<text x="26.7" y="117.9">CIF_D3</text>
<text x="42.7" y="119.6">/ EBC_SDDO4</text>
<text x="42.7" y="117.9">/ EBC_SDDO3</text>
<text x="42.7" y="116.1">/ EBC_SDDO2</text>
<text x="42.7" y="114.3">/ EBC_SDDO1</text>
<text x="55.1" y="119.6">/ SDMMC2_CMD_M0</text>
<text x="55.1" y="114.3">/ SDMMC2_D1_M0</text>
<text x="55.1" y="116.1">/ SDMMC2_D2_M0</text>
<text x="55.1" y="117.9">/ SDMMC2_D3_M0</text>
<text x="74.7" y="117.9">/ I2S1_SDO0_M1</text>
<text x="74.7" y="116.1">/ I2S1_LRCK_TX_M1</text>
<text x="74.7" y="119.6">/ I2S1_SDI0_M1</text>
<text x="74.7" y="114.3">/ I2S1_SCLK_TX_M1</text>
<text x="92.5" y="116.1">/ VOP_BT656_D2_M1</text>
<text x="92.5" y="117.9">/ VOP_BT656_D3_M1</text>
<text x="92.5" y="114.3">/ VOP_BT656_D1_M1</text>
<text x="92.5" y="119.6">/ VOP_BT656_D4_M1</text>
<text x="108.5" y="119.6">/</text>
<text x="108.5" y="117.9">/</text>
<text x="108.5" y="116.1">/</text>
<text x="108.5" y="114.3">/</text>
<text x="26.7" y="125">CIF_D7</text>
<text x="26.7" y="123.2">CIF_D6</text>
<text x="26.7" y="121.4">CIF_D5</text>
<text x="42.7" y="123.2">/ EBC_SDDO6</text>
<text x="42.7" y="121.4">/ EBC_SDDO5</text>
<text x="42.7" y="125">/ EBC_SDDO7</text>
<text x="55.1" y="125">/ SDMMC2_PWREN_M0</text>
<text x="55.1" y="121.4">/ SDMMC2_CLK_M0</text>
<text x="55.1" y="123.2">/ SDMMC2_DET_M0</text>
<text x="74.7" y="121.4">/ I2S1_SDI1_M1</text>
<text x="74.7" y="125">/ I2S1_SDI3_M1</text>
<text x="74.7" y="123.2">/ I2S1_SDI2_M1</text>
<text x="92.5" y="121.4">/ VOP_BT656_D5_M1</text>
<text x="92.5" y="123.2">/ VOP_BT656_D6_M1</text>
<text x="92.5" y="125">/ VOP_BT656_D7_M1</text>
<text x="108.5" y="125">/</text>
<text x="108.5" y="121.4">/</text>
<text x="108.5" y="123.2">/</text>
<text x="26.7" y="128.5">CIF_D8</text>
<text x="26.7" y="130.3">CIF_D9</text>
<text x="42.7" y="128.5">/ EBC_SDDO8</text>
<text x="42.7" y="130.3">/ EBC_SDDO9</text>
<text x="55.1" y="130.3">/ GMAC1_TXD3_M1</text>
<text x="55.1" y="128.5">/ GMAC1_TXD2_M1</text>
<text x="74.7" y="128.5">/ UART1_TX_M1</text>
<text x="74.7" y="130.3">/ UART1_RX_M1</text>
<text x="92.5" y="128.5">/ PDM_CLK0_M1</text>
<text x="92.5" y="130.3">/ PDM_SDI0_M1</text>
<text x="108.5" y="130.3">/</text>
<text x="108.5" y="128.5">/</text>
<text x="26.7" y="133.9">CIF_D11</text>
<text x="26.7" y="132.1">CIF_D10</text>
<text x="26.7" y="135.6">CIF_D12</text>
<text x="26.7" y="137.4">CIF_D13</text>
<text x="42.7" y="137.4">/ EBC_SDDO13</text>
<text x="42.7" y="135.6">/ EBC_SDDO12</text>
<text x="42.7" y="133.9">/ EBC_SDDO11</text>
<text x="42.7" y="132.1">/ EBC_SDDO10</text>
<text x="55.1" y="135.6">/ GMAC1_RXD3_M1</text>
<text x="55.1" y="137.4">/ GMAC1_RXCLK_M1</text>
<text x="55.1" y="132.1">/ GMAC1_TXCLK_M1</text>
<text x="55.1" y="133.9">/ GMAC1_RXD2_M1</text>
<text x="74.7" y="135.6">/ UART7_TX_M2</text>
<text x="74.7" y="137.4">/ UART7_RX_M2</text>
<text x="92.5" y="135.6">/ PDM_SDI2_M1</text>
<text x="92.5" y="133.9">/ PDM_SDI1_M1</text>
<text x="92.5" y="132.1">/ PDM_CLK1_M1</text>
<text x="92.5" y="137.4">/ PDM_SDI3_M1</text>
<text x="108.5" y="137.4">/</text>
<text x="108.5" y="132.1">/</text>
<text x="108.5" y="133.9">/</text>
<text x="108.5" y="135.6">/</text>
<text x="26.7" y="139.2">CIF_D14</text>
<text x="26.7" y="141">CIF_D15</text>
<text x="42.7" y="141">/ EBC_SDDO15</text>
<text x="42.7" y="139.2">/ EBC_SDDO14</text>
<text x="55.1" y="139.2">/ GMAC1_TXD0_M1</text>
<text x="55.1" y="141">/ GMAC1_TXD1_M1</text>
<text x="74.7" y="141">/ UART9_RX_M2</text>
<text x="74.7" y="139.2">/ UART9_TX_M2</text>
<text x="92.5" y="141">/ I2S2_LRCK_RX_M1</text>
<text x="92.5" y="139.2">/ I2S2_LRCK_TX_M1</text>
<text x="108.5" y="141">/</text>
<text x="108.5" y="139.2">/</text>
<text x="8.9" y="144.5">ISP_FLASHTRIGOUT</text>
<text x="26.7" y="148.1">CAM_CLKOUT0</text>
<text x="26.7" y="149.9">CAM_CLKOUT1</text>
<text x="42.7" y="149.9">/ EBC_SDCE2</text>
<text x="42.7" y="148.1">/ EBC_SDCE1</text>
<text x="42.7" y="144.5">/ EBC_SDCE0</text>
<text x="55.1" y="148.1">/ GMAC1_RXD0_M1</text>
<text x="55.1" y="149.9">/ GMAC1_RXD1_M1</text>
<text x="55.1" y="144.5">/ GMAC1_TXEN_M1</text>
<text x="74.7" y="144.5">/ SPI3_CS0_M0</text>
<text x="74.7" y="149.9">/ SPI3_MISO_M0</text>
<text x="74.7" y="148.1">/ SPI3_CS1_M0</text>
<text x="92.5" y="148.1">/ I2S1_LRCK_RX_M1</text>
<text x="92.5" y="144.5">/ I2S1_SCLK_RX_M1</text>
<text x="92.5" y="149.9">/ I2S1_SDO1_M1</text>
<text x="108.5" y="149.9">/</text>
<text x="108.5" y="144.5">/</text>
<text x="108.5" y="148.1">/</text>
<text x="8.9" y="153.4">ISP_PRELIGHT_TRIG</text>
<text x="42.7" y="153.4">/ EBC_SDCE3</text>
<text x="55.1" y="153.4">/ GMAC1_RXDV_CRS_M1</text>
<text x="92.5" y="153.4">/ I2S1_SDO2_M1</text>
<text x="108.5" y="153.4">/</text>
<text x="26.7" y="158.7">I2C4_SCL_M0</text>
<text x="26.7" y="157">I2C4_SDA_M0</text>
<text x="42.7" y="157">/ EBC_VCOM</text>
<text x="42.7" y="158.7">/ EBC_GDOE</text>
<text x="55.1" y="157">/ GMAC1_RXER_M1</text>
<text x="55.1" y="158.7">/ ETH1_REFCLKO_25M_M1</text>
<text x="74.7" y="157">/ SPI3_MOSI_M0</text>
<text x="74.7" y="158.7">/ SPI3_CLK_M0</text>
<text x="92.5" y="157">/ I2S2_SDI_M1</text>
<text x="92.5" y="158.7">/ I2S2_SDO_M1</text>
<text x="108.5" y="157">/</text>
<text x="108.5" y="158.7">/</text>
<text x="8.9" y="162.3">ISP_FLASH_TRIGIN</text>
<text x="24.9" y="162.3">/ I2C2_SDA_M1</text>
<text x="26.7" y="164.1">I2C2_SCL_M1</text>
<text x="26.7" y="167.6">CIF_HREF</text>
<text x="42.7" y="164.1">/ EBC_SDSHR</text>
<text x="42.7" y="167.6">/ EBC_SDLE</text>
<text x="42.7" y="162.3">/ EBC_GDSP</text>
<text x="55.1" y="167.6">/ GMAC1_MDC_M1</text>
<text x="74.7" y="167.6">/ UART1_RTSn_M1</text>
<text x="92.5" y="164.1">/ I2S1_SDO3_M1</text>
<text x="92.5" y="167.6">/ I2S2_MCLK_M1</text>
<text x="92.5" y="162.3">/ VOP_BT656_CLK_M1 /</text>
<text x="108.5" y="167.6">/</text>
<text x="108.5" y="164.1">/</text>
<text x="8.9" y="173">PWM11_IR_M1</text>
<text x="24.9" y="173">/ CIF_CLKOUT</text>
<text x="26.7" y="169.4">CIF_VSYNC</text>
<text x="42.7" y="169.4">/ EBC_SDOE</text>
<text x="42.7" y="173">/ EBC_GDCLK</text>
<text x="55.1" y="169.4">/ GMAC1_MDIO_M1</text>
<text x="92.5" y="169.4">/ I2S2_SCLK_TX_M1</text>
<text x="108.5" y="169.4">/</text>
<text x="108.5" y="173">/</text>
<text x="26.7" y="176.5">CIF_CLKIN</text>
<text x="42.7" y="176.5">/ EBC_SDCLK</text>
<text x="55.1" y="176.5">/ GMAC1_MCLKINOUT_M1</text>
<text x="74.7" y="176.5">/ UART1_CTSn_M1</text>
<text x="92.5" y="176.5">/ I2S2_SCLK_RX_M1</text>
<text x="108.5" y="176.5">/</text>
</g>
<g font-size="1.3">
<text x="30.8" y="1.3">5</text>
<text x="88.8" y="1.3">4</text>
<text x="146.9" y="1.3">3</text>
<text x="205" y="1.3">2</text>
<text x="263.1" y="1.3">1</text>
<text x=".5" y="28.4">D</text>
<text x="292.6" y="28.4">D</text>
<text x=".5" y="79.5">C</text>
<text x="292.6" y="79.5">C</text>
<text x=".5" y="130.6">B</text>
<text x="292.6" y="130.6">B</text>
<text x=".5" y="181.7">A</text>
<text x="292.6" y="181.7">A</text>
<text x="30.8" y="207.4">5</text>
<text x="88.8" y="207.4">4</text>
<text x="146.9" y="207.4">3</text>
<text x="205" y="207.4">2</text>
<text x="263.1" y="207.4">1</text>
</g>
</svg>
